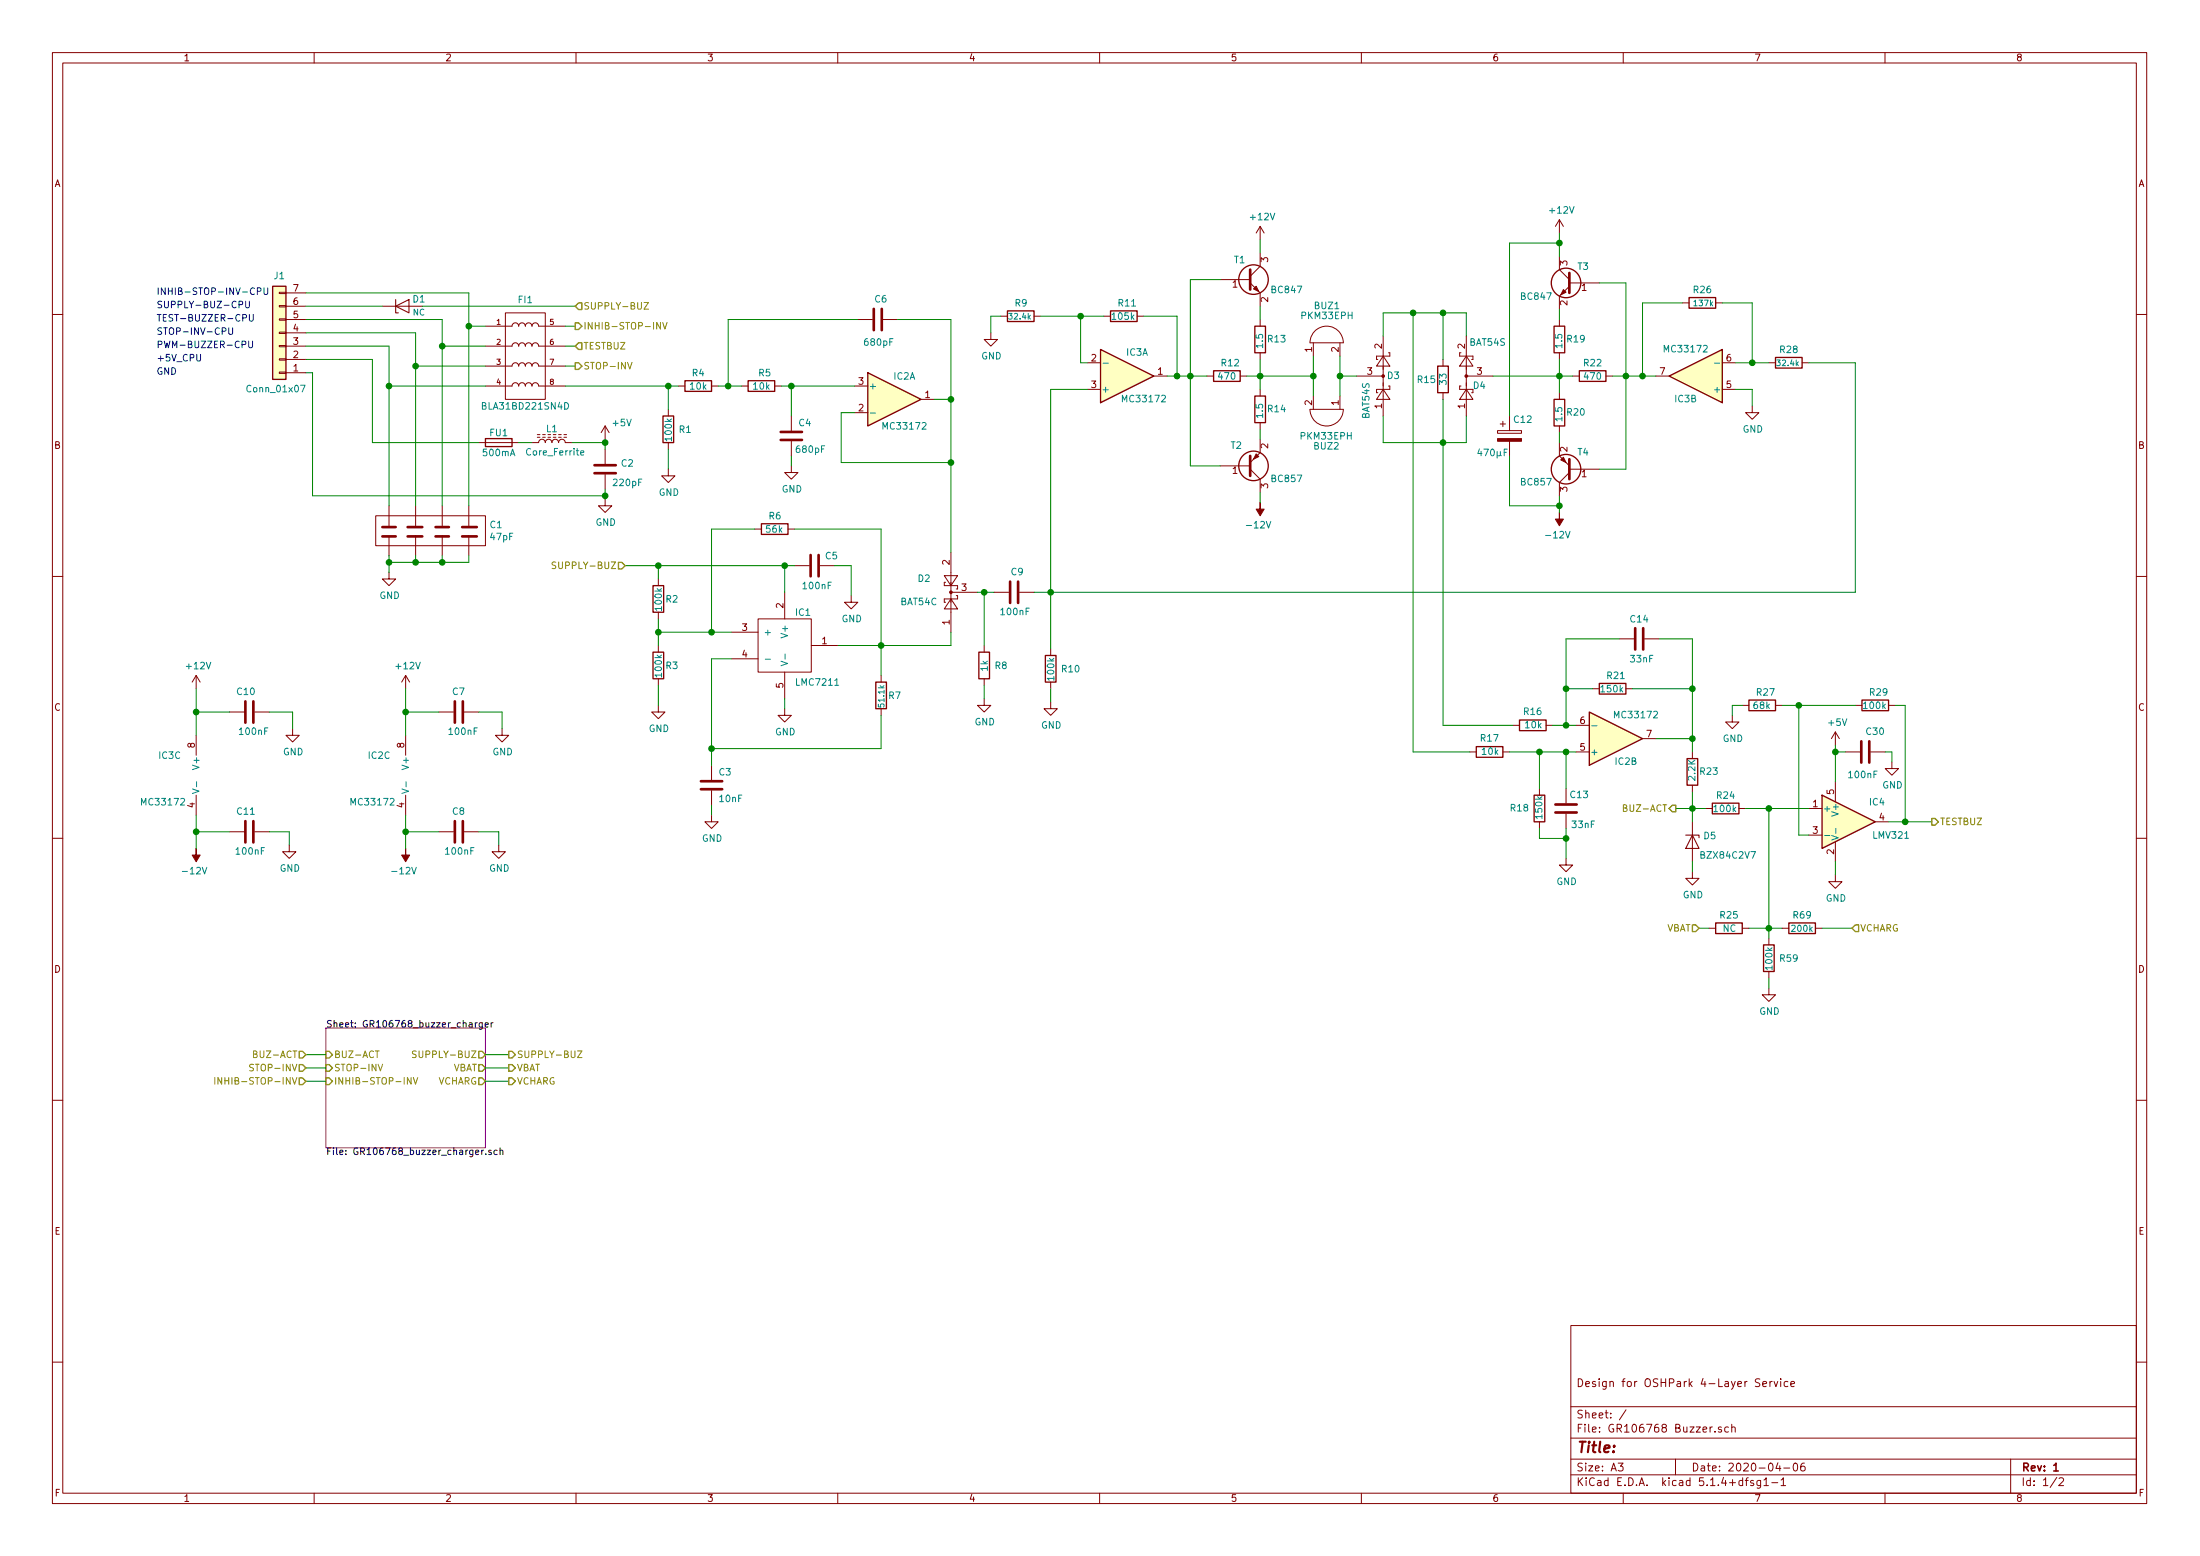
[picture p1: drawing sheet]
<svg xmlns="http://www.w3.org/2000/svg" width="420mm" height="297mm" viewBox="0 0 420 297" stroke-linecap="round" stroke-linejoin="round" font-family="sans-serif">
<g fill="none" stroke="#840000" stroke-width=".19">
<path d="M10 10h400v277h-400zM12 12h396v273.1h-396zM60 10v2M110 10v2M160 10v2M210 10v2M260 10v2M310 10v2M360 10v2M53.3 58.3h1.3v.3h-1.3zM53.3 55.8h1.3v.2h-1.3zM54.6 58.5h3.8"/>
<path d="M54.6 55.9h3.8M73 58.5h7.6M96.5 59.7h7.6v16.5h-7.6zM233 53.4h5.8M238.8 54l1.9 1.9v2.6M240.7 43.2l-.8 1.3M240.7 43.2v2.6M240.7 48.3v2.5l-1.9 1.9M240.7 43.2l.7 1.3M297.8 41.9l-.7 1.3M297.8 41.9v2.6M297.8 48.9v2.6l1.9 1.9"/>
<path d="M297.8 41.9l.8 1.3M299.7 54.6l-1.9 2v2.5M299.7 54h5.7M321.3 57.8h1.3M327.7 57.8h1.2M10 60h2M53.3 60.9h1.3v.2h-1.3zM53.3 65.9h1.3v.3h-1.3zM53.3 68.5h1.3v.2h-1.3zM53.3 71h1.3v.3h-1.3zM53.3 63.4h1.3v.3h-1.3zM54.6 66.1h3.8"/>
<path d="M54.6 61h3.8M54.6 71.2h3.8M54.6 68.6h3.8M54.6 63.5h3.8M92.7 66.1h5.1a.63 .63 0 0 1 .6-.7 .63 .63 0 0 1 .7 .7 .63 .63 0 0 1 .6-.7 .63 .63 0 0 1 .6 .7 .63 .63 0 0 1 .7-.7 .63 .63 0 0 1 .6 .7 .63 .63 0 0 1 .6-.7 .63 .63 0 0 1 .7 .7h5M92.7 62.3h5.1a.63 .63 0 0 1 .6-.7 .63 .63 0 0 1 .7 .7 .63 .63 0 0 1 .6-.7 .63 .63 0 0 1 .6 .7 .63 .63 0 0 1 .7-.7 .63 .63 0 0 1 .6 .7 .63 .63 0 0 1 .6-.7 .63 .63 0 0 1 .7 .7h5M92.7 73.7h5.1a.63 .63 0 0 1 .6-.6 .63 .63 0 0 1 .7 .6 .63 .63 0 0 1 .6-.6 .63 .63 0 0 1 .6 .6 .63 .63 0 0 1 .7-.6 .63 .63 0 0 1 .6 .6 .63 .63 0 0 1 .6-.6 .63 .63 0 0 1 .7 .6h5M92.7 69.9h5.1a.63 .63 0 0 1 .6-.6 .63 .63 0 0 1 .7 .6 .63 .63 0 0 1 .6-.6 .63 .63 0 0 1 .6 .6 .63 .63 0 0 1 .7-.6 .63 .63 0 0 1 .6 .6 .63 .63 0 0 1 .6-.6 .63 .63 0 0 1 .7 .6h5M127.6 78.1v1.3M129.5 73.7h1.3M135.9 73.7h1.3M141.6 73.7h1.3"/>
<path d="M148 73.7h1.2M151.1 79.4v2.8M163.2 78.8h2.5M163.2 73.7h2.5M163.8 61h2.8M168.7 61h2.7M175.9 76.2h2.5M189.2 63.5v1.3h1.3l-1.3 1.3-1.2-1.3h1.2M191.1 60.4h1.3M197.5 60.4h1.3M207.6 69.3h2.6M207.6 74.3h2.6"/>
<path d="M210.8 60.4h1.3M217.2 60.4h1.2M220.3 71.8h2.6M230.5 71.8h1.3M236.9 71.8h1.2M240.7 61v1.3M240.7 67.3v1.3M240.7 74.3v1.3M250.2 78.1h6.3a3.2 3.2 0 0 1-3.1 3.2 3.2 3.2 0 0 1-3.2-3.2zM250.8 65.4v2.6M250.8 75.6v2.5M251.1 63.2a3.2 3.2 0 0 1 3.5-.7 3.2 3.2 0 0 1 1.9 2.9h-6.3a3 3 0 0 1 .9-2.2z"/>
<path d="M255.9 65.4v2.6M255.9 75.6v2.5M259.1 71.8h5.1M264.2 74.3l1.2 1.9h-2.5zM264.2 68l1.2 1.9h-2.5zM264.2 64.2v15.2M265.2 73.7h.2v.6h-2.5v.7h.2M265.2 67.3h.2v.7h-2.5v.6h.2M275.6 68.6v1.3M275.6 75v1.2M279 73.7h-.2v.6h2.5v.7h-.2M279 67.3h-.2v.7h2.5v.6h-.2"/>
<path d="M280 74.3l1.3 1.9h-2.5zM280 68l1.3 1.9h-2.5zM280 71.8h5.1M280 64.2v15.2M288.3 79.4v2.8M297.8 61v1.3M297.8 67.3v1.3M297.8 75v1.2M300.4 71.8h1.2M306.7 71.8h1.3M316.2 71.8h2.6M328.9 69.3h2.6"/>
<path d="M328.9 74.3h2.6M334.6 77.5v1.3h1.3l-1.3 1.2-1.2-1.2h1.2M337.8 69.3h1.3M344.2 69.3h1.2M408 60h2M71.8 98.5h20.9v5.7h-20.9zM74.3 96.6v3.8M79.4 96.6v3.8M84.5 96.6v3.8M89.5 96.6v3.8M91.4 84.5h7.7M101.6 84.5h1.3a.63 .63 0 0 1 .6-.6 .63 .63 0 0 1 .6 .6 .63 .63 0 0 1 .7-.6 .63 .63 0 0 1 .6 .6 .63 .63 0 0 1 .6-.6 .63 .63 0 0 1 .7 .6 .63 .63 0 0 1 .6-.6 .63 .63 0 0 1 .6 .6h1.3"/>
<path d="M102.6 83.5h.5M102.6 83h.5M103.6 83.5h.5M103.6 83h.5M104.6 83.5h.6M105.7 83.5h.5M106.7 83.5h.5M106.7 83h.5M107.7 83.5h.5M107.7 83h.5M115.6 95.3v1.3h1.2l-1.2 1.2-1.3-1.2h1.3M115.6 81.3v2.6"/>
<path d="M115.6 85.8v2.8M115.6 90.6v2.8M115.6 81.3l-.8 1.3M115.6 81.3l.7 1.3M127.6 89.6v1.2h1.3l-1.3 1.3-1.2-1.3h1.2M127.6 84.5v1.3M151.1 88.9v1.3h1.3l-1.3 1.3-1.2-1.3h1.2M151.1 84.2v2.8M233 88.9h5.8M238.8 89.6l1.9 1.9v2.5M240.7 83.9v2.5l-1.9 1.9M240.7 80.7v1.3"/>
<path d="M286 82.2h4.6v.5h-4.6zM286.5 80.9h1M287 80.4v1M288.3 84.2v2.8M297.8 84.5v2.5l1.9 1.9M297.8 81.3v1.3M299.7 90.2l-1.9 1.9v2.6M299.7 89.6h5.7M10 110h2M74.3 109.3v1.2h1.3l-1.3 1.3-1.3-1.3h1.3M74.3 102.3v3.8M79.4 102.3v3.8"/>
<path d="M84.5 102.3v3.8M89.5 102.3v3.8M125.7 110.5v1.3M125.7 116.9v1.2M144.1 101h1.3M144.8 118.1h10.1v10.2h-10.1zM149.9 113.1v5M150.5 101h1.3M151.8 108h2.8M156.6 108h2.8M162.6 113.7v1.3h1.2l-1.2 1.2-1.3-1.2h1.3M180.3 109.9h2.6l-1.3 1.9z"/>
<path d="M180.6 111.2h-.3v.6h2.6v.6h-.3M181.6 114.3l1.3 1.9h-2.6zM181.6 105.4v15.3M181.6 113.1h5.1M182.6 113.7h.3v.6h-2.6v.7h.3M189.9 113.1h2.8M194.7 113.1h2.8M408 110h2M37.5 128.9v2.6M37.5 128.9l-.8 1.3M37.5 128.9l.7 1.3M43.8 135.9h2.8"/>
<path d="M48.6 135.9h2.8M55.9 139.1v1.3h1.2l-1.2 1.2-1.3-1.2h1.3M77.5 128.9v2.6M77.5 128.9l-.8 1.3M77.5 128.9l.7 1.3M83.8 135.9h2.8M88.6 135.9h2.8M95.9 139.1v1.3h1.3l-1.3 1.2-1.3-1.2h1.3M125.7 134.7v1.2h1.3l-1.3 1.3-1.2-1.3h1.2M125.7 123.2v1.3M125.7 129.6v1.2M139.7 120.7h5.1"/>
<path d="M139.7 125.8h5.1M149.9 135.3v1.3h1.2l-1.2 1.2-1.3-1.2h1.3M149.9 128.3v5.1M154.9 123.2h5.1M168.3 128.9v1.3M168.3 135.3v1.3M188 133.4v1.3h1.2l-1.2 1.2-1.3-1.2h1.3M188 123.2v1.3M188 129.6v1.2M200.7 134v1.3h1.2l-1.2 1.3-1.3-1.3h1.3M200.7 123.9v1.2M200.7 130.2v1.3"/>
<path d="M288.9 138.5h1.3M295.3 138.5h1.2M301 138.5h2.5M304.2 131.5h1.2M309.2 122h2.8M310.5 131.5h1.3M314.1 122h2.8M330.8 136.6v1.2h1.3l-1.3 1.3-1.2-1.3h1.2M332.7 134.7h1.3M339.1 134.7h1.3M350.5 139.7l-.7 1.3M350.5 139.7v2.6"/>
<path d="M350.5 139.7l.8 1.3M354.3 134.7h1.3M360.7 134.7h1.2M37.5 140.4v3.8M37.5 151.8v3.8M43.8 158.8h2.8M48.6 158.8h2.8M77.5 140.4v3.8M77.5 151.8v3.8M83.8 158.8h2.8M88.6 158.8h2.8M135.9 155.6v1.3h1.3l-1.3 1.3-1.3-1.3h1.3"/>
<path d="M135.9 146.1v2.8M135.9 150.9v2.8M280.7 143.5h1.2M287 143.5h1.3M294 150.5v1.3M294 156.9v1.3M299.1 150.5v2.8M299.1 155.4v2.8M301 143.5h2.5M313.7 141h2.5M323.2 143.5v1.3M323.2 149.9v1.3"/>
<path d="M323.2 156.9v7.6M325.8 154.3h1.2M332.1 154.3h1.3M345.4 154.3h2.6M345.4 159.4h2.6M350.5 149.3v3.8M352.4 143.5h2.8M357.3 143.5h2.7M358.1 156.9h2.6M361.3 145.5v1.2h1.3l-1.3 1.3-1.3-1.3h1.3M10 160h2M55.2 161.3v1.3h1.3l-1.3 1.3-1.2-1.3h1.2"/>
<path d="M95.2 161.3v1.3h1.3l-1.3 1.3-1.2-1.3h1.2M299.1 163.9v1.2h1.3l-1.3 1.3-1.3-1.3h1.3M323.2 166.4v1.3h1.3l-1.3 1.2-1.3-1.2h1.3M326.4 177.2h1.3M332.7 177.2h1.3M337.8 179.1v1.3M340.4 177.2h1.2M346.7 177.2h1.3M350.5 167v1.3h1.3l-1.3 1.3-1.3-1.3h1.3M350.5 160.7v3.8M408 160h2M337.8 188.6v1.3h1.3l-1.3 1.3-1.3-1.3h1.3"/>
<path d="M337.8 185.5v1.2M10 210h2M408 210h2M300 253h108v32.1h-108zM10 260h2M300 278.5h108M300 274.5h108M300 268.5h108M309 279.3h1l-.5 .6 .4 .1v.7l-.2 .1-.7-.1M310.5 269.1l-1.2 2M320 278.5v3M327.5 273.3v.1"/>
<path d="M328.8 272.5a.37 .37 0 0 0-.6 .1v.2l.6 .2v.1l-.2 .3-.4-.1M330.1 272.5l-.4-.1-.3 .3 .1 .6 .2 .1 .4-.1M330.7 272.5h.1a.37 .37 0 0 1 .6 .1v.8M330.7 271.9v1.5M336.1 263.3l-.6-.1-.3 .3 .1 .3 .7 .3v.5l-.2 .1-.6-.1M336.7 264.2l.7-.1-.1-.3-.4-.1-.2 .2v.7h.6M338 263.7v1M338.5 263.7l-.3 .1-.2 .2M338.8 263.7l.4 1 .3-1M339.5 279.2l-.3 1.1h.9M339.9 279.8v1M340.1 263.2v.2"/>
<path d="M340.1 263.7v1M341.5 263.8l-.5-.1-.3 .3 .1 .6 .2 .1 .5-.1M342 264.2l.7-.1-.1-.3-.4-.1-.2 .2 .1 .7h.5M342.6 279.5l.4-.2a.94 .94 0 0 1 0 1.5 .82 .82 0 0 1-.4-1.3zM344.6 279.3a.59 .59 0 0 0-.7 .6l.1 .8 .2 .1 .5-.1 .1-.5-.2-.3h-.4l-.3 .3M384 278.5v6.6M408 260h2M60 285.1v1.9M110 285.1v1.9M160 285.1v1.9M210 285.1v1.9M260 285.1v1.9"/>
<path d="M300 281.5h108M310 285.1v1.9M333.3 282.6h.6M333.9 282.1l-.4 .2v1.3M334.9 282.7l-.4-.1-.2 .2 .1 .2 .5 .2v.3h-.6M336.2 282.6v1.2l-.3 .3-.3-.1M336.2 282.7l-.4-.1-.3 .3 .1 .6 .2 .1 .4-.1M336.9 282.5l.4-.4v1.5M336.9 283.6h.8M338.4 283h1.1M340.2 282.5l.4-.4v1.5M340.2 283.6h.8"/>
<path d="M340.7 280.2h1.1M360 285.1v1.9M392.8 282l-1.3 2M393.2 282.3l.6-.2 .3 .4-.9 1.1h.9"/>
</g>
<path d="M392.2 279.7l.5-.4v1.5M392.2 280.8h.9" fill="none" stroke="#840000" stroke-width=".3"/>
<path d="M62.2 196.3h30.5v22.8h-30.5z" fill="none" stroke="#840084" stroke-width=".19"/>
<g fill="none" stroke="#000" stroke-width=".19">
<path d="M90.8 195.2v.9M91.1 195.2l-.3 .3M92.1 195.2l-.1 1.2-.1 .1-.3-.1M92.1 195.3l-.4-.1-.2 .3 .1 .5h.5M92.7 195.6l.6-.1-.1-.2-.4-.1-.1 .2v.6h.5M93.8 195.2v.9M94.2 195.2l-.4 .3M92 219.6v.8M92.4 219.6l-.4 .2M93.8 219.6h-.3l-.2 .1 .1 .2 .4 .2v.3h-.5M94.9 219.6h-.3l-.3 .2 .2 .6h.4M95.5 219.7l.2-.1h.3v.8"/>
<path d="M95.5 219.1v1.3M92.8 220.3v.1"/>
</g>
<g fill="none" stroke="#848400" stroke-width=".19">
<path d="M123 57.7h.9l-.9 1.3h.9M119.8 69.2l.5 1.2 .4-1.2M126.1 61.6v1.2l-.7-1.2v1.2M126.6 61.6l.4 1.2 .4-1.2M106.1 107.4l-.4-.1-.2 .1v.4l.5 .2 .1 .3-.2 .2h-.5M310 154.2h.6l.1-.2-.1-.2-.6-.2v1.3h.5l.2-.1v-.3l-.3-.3M41 205.7v1.3M42.3 205.7v1.3l-.7-1.3v1.3M48.4 203.2h-.5l-.2 .1v.3l.6 .3 .1 .3-.2 .2h-.5M48.4 201.2h.5l.2-.2-.1-.3-.6-.1v1.3h.5l.2-.1v-.3l-.3-.3M71.7 200.6h.7M72 200.6v1.3"/>
<path d="M72.2 203.2l.4 1.2 .5-1.2M78.5 205.7v1.3l-.7-1.3v1.3M78.9 205.7l.4 1.3 .5-1.3M79.5 200.7l-.5-.1-.2 .1v.4l.6 .3 .1 .3-.3 .2-.4-.1M110.3 200.6h.9l-.9 1.3h.9"/>
</g>
<g fill="none" stroke="#848400" stroke-width=".25">
<path d="M110.5 57.8h.6v1.3h-.6l-.6-.6zM109.9 61.6h.6l.6 .7-.6 .6h-.6zM109.9 69.3h.6l.6 .6-.6 .6h-.6zM110.5 65.4h.6v1.3h-.6l-.6-.6zM118.1 107.4h.6l.7 .6-.7 .6h-.6zM319.4 153.7h.6v1.3h-.6l-.6-.7zM368.9 156.2h.7l.6 .7-.6 .6h-.7zM323.2 176.6h.6l.7 .6-.7 .6h-.6zM354.3 176.6h.7v1.2h-.7l-.6-.6zM57.1 205.8h.7l.6 .6-.6 .6h-.7zM57.1 203.2h.7l.6 .7-.6 .6h-.7zM57.1 200.7h.7l.6 .6-.6 .7h-.7z"/>
<path d="M62.2 200.7h.7l.6 .6-.6 .7h-.7zM62.2 203.2h.7l.6 .7-.6 .6h-.7zM62.2 205.8h.7l.6 .6-.6 .6h-.7zM91.4 200.7h.7l.6 .6-.6 .7h-.7zM91.4 203.2h.7l.6 .7-.6 .6h-.7zM91.4 205.8h.7l.6 .6-.6 .6h-.7zM97.2 205.8h.6l.6 .6-.6 .6h-.6zM97.2 200.7h.6l.6 .6-.6 .7h-.6zM97.2 203.2h.6l.6 .7-.6 .6h-.6z"/>
</g>
<g fill="none" stroke="#840000" stroke-width=".25">
<path d="M52.1 54.6h2.5v17.8h-2.5zM192.4 59.3h5.1v2.1h-5.1zM212.1 59.3h5.1v2.1h-5.1zM322.6 56.8h5.1v2h-5.1zM126.6 79.4h2.1v5.1h-2.1zM130.8 72.7h5.1v2h-5.1zM142.9 72.7h5.1v2h-5.1zM165.7 71.2l10.2 5-10.2 5.1zM210.2 66.7l10.1 5.1-10.1 5.1zM231.8 70.8h5.1v2h-5.1zM239.6 75.6h2.1v5.1h-2.1zM239.6 62.3h2.1v5h-2.1z"/>
<path d="M274.6 69.9h2v5.1h-2zM296.8 62.3h2v5h-2zM296.8 76.2h2v5.1h-2zM301.6 70.8h5.1v2h-5.1zM318.8 71.8l10.1-5.1v10.2zM339.1 68.2h5.1v2.1h-5.1zM92.7 83.7h5.1v1.6h-5.1zM145.4 100h5.1v2h-5.1zM124.7 111.8h2v5.1h-2zM124.7 124.5h2v5.1h-2zM167.3 130.2h2v5.1h-2zM186.9 124.5h2.1v5.1h-2.1z"/>
<path d="M199.6 125.1h2.1v5.1h-2.1zM290.2 137.5h5.1v2h-5.1zM303.5 135.9l10.2 5.1-10.2 5.1zM305.4 130.5h5.1v2h-5.1zM334 133.6h5.1v2.1h-5.1zM355.6 133.6h5.1v2.1h-5.1zM281.9 142.5h5.1v2.1h-5.1zM293 151.8h2v5.1h-2zM322.2 144.8h2v5.1h-2zM327 153.3h5.1v2.1h-5.1zM348 151.8l10.1 5.1-10.1 5.1zM327.7 176.2h5v2h-5z"/>
<path d="M341.6 176.2h5.1v2h-5.1zM336.8 180.4h2v5.1h-2z"/>
<circle cx="239.4" cy="53.4" r="2.82"/>
<circle cx="299.1" cy="54" r="2.82"/>
<circle cx="239.4" cy="88.9" r="2.82"/>
<circle cx="299.1" cy="89.6" r="2.82"/>
</g>
<g fill="#ffffc2" stroke="#ffffc2" stroke-width=".19">
<path d="M303.5 135.9l10.2 5.1-10.2 5.1z"/>
<path d="M165.7 71.2l10.2 5-10.2 5.1z"/>
<path d="M210.2 66.7l10.1 5.1-10.1 5.1z"/>
<path d="M348 151.8l10.1 5.1-10.1 5.1z"/>
<path d="M52.1 54.6h2.5v17.8h-2.5z"/>
<path d="M318.8 71.8l10.1-5.1v10.2z"/>
</g>
<g fill="none" stroke="#008484" stroke-width=".19">
<path d="M57.4 73.5h.9l-.6 1.3M107.8 76.8a.64 .64 0 0 1 .8 .7 .64 .64 0 0 1-.8 .6zM166.2 78.9h1M210.7 69.3h1M327.5 69.3h.9M110.9 86.4l.6-.1v-.2l-.4-.1-.2 .2 .1 .6h.5M282.5 85.7l-.3 .9h.8M287.3 86.3h.4M287.9 85.7h-.6v1.3M146.2 125.8h.9M149.1 126.2l1.3 .5-1.3 .4M149.9 124.9v.9"/>
<path d="M304 138.5h1M36.8 150.6l1.2 .4-1.2 .5M37.5 149.2v1M76.8 150.6l1.2 .4-1.2 .5M77.5 149.2v1M348.5 159.5h1M349.8 159.5l1.3 .4-1.3 .5M350.6 158.1v1"/>
</g>
<g fill="#840000" stroke="#840000" stroke-width=".19">
<path d="M240.7 95.9v1.3h.7l-.7 1.3-.8-1.3h.8z"/>
<path d="M77.5 162v1.2h.7l-.7 1.3-.8-1.3h.8z"/>
<path d="M286 83.7h4.6v.5h-4.6z"/>
<path d="M297.8 97.8v1.3h.8l-.8 1.3-.7-1.3h.7z"/>
<path d="M298.6 55.3l.5 .5-1 .5z"/>
<path d="M298.1 87.8l.5-.5 .5 1z"/>
<path d="M239.9 86.7l.5 .5-1 .5z"/>
<path d="M239.4 55.2l.5-.6 .5 1.1z"/>
<path d="M37.5 162v1.2h.7l-.7 1.3-.8-1.3h.8z"/>
<circle cx="264.2" cy="71.8" r=".25"/>
<circle cx="181.6" cy="113.1" r=".25"/>
<circle cx="280" cy="71.8" r=".25"/>
</g>
<g fill="none" stroke="#840000" stroke-width=".51">
<path d="M166.9 59v4M168.4 59v4M238.8 51.5v3.8M299.7 52.1v3.8M113.5 90.3h4.1M113.5 88.8h4.1M149.1 84h4.1M149.1 82.5h4.1M238.8 87v3.8M299.7 87.7v3.8M73 102.4h2.6M73 100.6h2.6"/>
<path d="M77.9 102.4h2.7M77.9 100.6h2.7M83.2 102.4h2.5M83.2 100.6h2.5M88.3 102.4h2.8M88.3 100.6h2.8M154.8 106v4M156.3 106v4M192.9 111v4.1M194.4 111v4.1M312.3 119.9v4.1M313.8 119.9v4.1"/>
<path d="M46.9 133.9v4.1M48.4 133.9v4.1M86.9 133.9v4.1M88.4 133.9v4.1M46.9 156.8v4M48.4 156.8v4M86.9 156.8v4M88.4 156.8v4M133.9 150.7h4M133.9 149.1h4M297.1 153.6h4M297.1 155.1h4"/>
<path d="M355.5 141.5v4.1M357 141.5v4.1"/>
</g>
<path d="M75.6 57.2v2.5h.5M75.6 58.5l2.5-1.3v2.5zM321.9 159.4h2.6v.5M323.2 159.4l1.3 2.6h-2.6z" fill="none" stroke="#840000" stroke-width=".2"/>
<g fill="none" stroke="#008400" stroke-width=".19">
<path d="M58.4 58.5h14.6M58.4 55.9h31.1v40.7M80.6 58.5h29.3M233 53.4h-5.7v35.5h5.7M240.7 45.8v2.5M240.7 58.5v2.5M269.9 59.7v83.8h10.8M275.6 59.7v8.9M297.8 46.4h-9.5v33M297.8 44.5v4.4M297.8 59.1v1.9M305.4 54h5.1v35.6h-5.1"/>
<path d="M321.3 57.8h-7.6v14M328.9 57.8h5.7v11.5M58.4 68.6h12.7v15.9h20.3M58.4 63.5h21v33.1M58.4 66.1h15.9v30.5M58.4 71.2h1.3v23.5h55.9M58.4 61h26.1v35.6M74.3 73.7h18.4M79.4 69.9h13.3M84.5 66.1h8.2M89.5 62.3h3.2M107.9 73.7h21.6"/>
<path d="M107.9 66.1h2M107.9 62.3h2M107.9 69.9h2M127.6 73.7v4.4M137.2 73.7h4.4M149.2 73.7h14M151.1 73.7v5.7M163.2 78.8h-2.5v9.5h20.9M163.8 61h-24.7v12.7M171.4 61h10.2v44.4M178.4 76.2h3.2M191.1 60.4h-1.9v3.1"/>
<path d="M198.8 60.4h12M206.4 60.4v8.9h1.2M207.6 74.3h-6.9v49.6M218.4 60.4h6.4v11.4M222.9 71.8h7.6M238.1 71.8h12.7M240.7 68.6v5.7M250.8 68v7.6M255.9 68v7.6M255.9 71.8h3.2M264.2 79.4v5.1h15.8v-5.1M264.2 64.2v-4.5h15.8v4.5"/>
<path d="M275.6 76.2v62.3h13.3M285.1 71.8h15.3M297.8 68.6v6.4M308 71.8h8.2M331.5 69.3h6.3M331.5 74.3h3.1v3.2M345.4 69.3h8.9v43.8h-156.8M99.1 84.5h2.5M109.2 84.5h6.4M115.6 83.9v1.9M115.6 93.4v1.9M127.6 85.8v3.8"/>
<path d="M151.1 87v1.9M240.7 82v1.9M240.7 94v1.9M288.3 87v9.6h9.5M297.8 82.6v1.9M297.8 94.7v3.1M74.3 106.1v3.2M79.4 106.1v1.3M84.5 106.1v1.3M89.5 106.1v1.3h-15.2M119.4 108h32.4M125.7 108v2.5"/>
<path d="M125.7 118.1v5.1M144.1 101h-8.2v19.7M149.9 108v5.1M151.8 101h16.5v27.9M159.4 108h3.2v5.7M186.7 113.1h3.2M188 113.1v10.1M37.5 131.5v8.9M37.5 135.9h6.3M51.4 135.9h4.5v3.2M77.5 135.9h6.3M77.5 131.5v8.9"/>
<path d="M91.4 135.9h4.5v3.2M125.7 130.8v3.9M125.7 120.7h14M139.7 125.8h-3.8v20.3M149.9 133.4v1.9M168.3 136.6v6.3h-32.4M181.6 120.7v2.5h-21.6M188 130.8v2.6M200.7 131.5v2.5M296.5 138.5h4.5M299.1 131.5h5.1M309.2 122h-10.1v16.5"/>
<path d="M311.8 131.5h11.4M316.9 122h6.3v21.5M332.7 134.7h-1.9v1.9M340.4 134.7h13.9M343.5 134.7v24.7h1.9M361.9 134.7h2v22.2M37.5 155.6v6.4M37.5 158.8h6.3M51.4 158.8h3.8v2.5M77.5 158.8h6.3M77.5 155.6v6.4M91.4 158.8h3.8v2.5"/>
<path d="M135.9 153.7v1.9M288.3 143.5h12.7M294 143.5v7M294 158.2v1.9h5.1M299.1 143.5v7M299.1 158.2v5.7M316.2 141h7M320 154.3h5.8M323.2 151.2v5.7M333.4 154.3h12M337.8 154.3v24.8M350.5 143.5h1.9"/>
<path d="M350.5 142.3v7M360 143.5h1.3v2M360.7 156.9h8.2M323.2 164.5v1.9M324.5 177.2h1.9M334 177.2h6.4M348 177.2h5.7M350.5 164.5v2.5M337.8 186.7v1.9M58.4 201.3h3.8M58.4 206.4h3.8M58.4 203.9h3.8"/>
<path d="M92.7 201.3h4.5M92.7 206.4h4.5M92.7 203.9h4.5"/>
</g>
<path d="M45.6 58.2l.7-.1v-.5l-.7-.1v1.3M46.9 57.5v1l.2 .3h.3l.2-.3v-1M48.6 55.1a.6 .6 0 0 0-.8 .4 .6 .6 0 0 0 .6 .7l.2-.1M49.1 55.6l.7-.1v-.4l-.7-.1v1.2M50.4 55v1l.2 .2h.3l.2-.2v-1M37.6 67.7v1l.2 .2h.4l.1-.2v-1M42.4 63.2l.7-.1v-.4l-.7-.1v1.2M43.7 62.6v1l.2 .2h.4l.1-.2v-1M46.2 65.8l.7-.1v-.5l-.7-.1v1.3M46.4 60.7l.6-.1 .1-.1-.1-.3-.6-.2v1.3M47.5 65.1v1.1l.3 .2 .3-.1 .1-.1v-1.1M47.6 60v1.1l.3 .2h.3l.2-.2v-1.1" fill="none" stroke="#0000c2" stroke-width=".19"/>
<g fill="#008400" stroke="#008400" stroke-width=".25">
<circle cx="297.8" cy="96.6" r=".51"/>
<circle cx="297.8" cy="46.4" r=".51"/>
<circle cx="297.8" cy="71.8" r=".51"/>
<circle cx="310.5" cy="71.8" r=".51"/>
<circle cx="337.8" cy="154.3" r=".51"/>
<circle cx="350.5" cy="143.5" r=".51"/>
<circle cx="363.9" cy="156.9" r=".51"/>
<circle cx="224.8" cy="71.8" r=".51"/>
<circle cx="37.5" cy="135.9" r=".51"/>
<circle cx="250.8" cy="71.8" r=".51"/>
<circle cx="37.5" cy="158.8" r=".51"/>
<circle cx="240.7" cy="71.8" r=".51"/>
<circle cx="181.6" cy="88.3" r=".51"/>
<circle cx="269.9" cy="59.7" r=".51"/>
<circle cx="227.3" cy="71.8" r=".51"/>
<circle cx="188" cy="113.1" r=".51"/>
<circle cx="206.4" cy="60.4" r=".51"/>
<circle cx="275.6" cy="84.5" r=".51"/>
<circle cx="275.6" cy="59.7" r=".51"/>
<circle cx="334.6" cy="69.3" r=".51"/>
<circle cx="139.1" cy="73.7" r=".51"/>
<circle cx="151.1" cy="73.7" r=".51"/>
<circle cx="181.6" cy="76.2" r=".51"/>
<circle cx="125.7" cy="120.7" r=".51"/>
<circle cx="135.9" cy="142.9" r=".51"/>
<circle cx="84.5" cy="107.4" r=".51"/>
<circle cx="79.4" cy="107.4" r=".51"/>
<circle cx="125.7" cy="108" r=".51"/>
<circle cx="149.9" cy="108" r=".51"/>
<circle cx="168.3" cy="123.2" r=".51"/>
<circle cx="135.9" cy="120.7" r=".51"/>
<circle cx="74.3" cy="107.4" r=".51"/>
<circle cx="313.7" cy="71.8" r=".51"/>
<circle cx="115.6" cy="94.7" r=".51"/>
<circle cx="343.5" cy="134.7" r=".51"/>
<circle cx="337.8" cy="177.2" r=".51"/>
<circle cx="115.6" cy="84.5" r=".51"/>
<circle cx="79.4" cy="69.9" r=".51"/>
<circle cx="89.5" cy="62.3" r=".51"/>
<circle cx="323.2" cy="154.3" r=".51"/>
<circle cx="84.5" cy="66.1" r=".51"/>
<circle cx="74.3" cy="73.7" r=".51"/>
<circle cx="323.2" cy="141" r=".51"/>
<circle cx="127.6" cy="73.7" r=".51"/>
<circle cx="323.2" cy="131.5" r=".51"/>
<circle cx="200.7" cy="113.1" r=".51"/>
<circle cx="299.1" cy="131.5" r=".51"/>
<circle cx="299.1" cy="143.5" r=".51"/>
<circle cx="77.5" cy="135.9" r=".51"/>
<circle cx="299.1" cy="160.1" r=".51"/>
<circle cx="77.5" cy="158.8" r=".51"/>
<circle cx="299.1" cy="138.5" r=".51"/>
<circle cx="294" cy="143.5" r=".51"/>
<circle cx="255.9" cy="71.8" r=".51"/>
</g>
<text font-size="2.8" fill="#840000" x="301" y="277.3">Title:</text>
<g font-size="2.1" fill="#840000">
<text x="301" y="264.8">Design for OSHPark 4-Layer Service</text>
<text x="301" y="273.5">File: GR106768 Buzzer.sch</text>
<text x="301" y="270.8">Sheet: /</text>
<text x="301" y="280.9">Size: A3</text>
<text x="323" y="280.9">Date: 2020-04-06</text>
<text x="386" y="280.9">Rev: 1</text>
<text x="301" y="283.7">KiCad E.D.A. kicad 5.1.4+dfsg1-1</text>
<text x="386" y="283.7">Id: 1/2</text>
</g>
<g font-size="1.8" fill="#840000">
<text x="35" y="11.7">1</text>
<text x="85" y="11.7">2</text>
<text x="135" y="11.7">3</text>
<text x="185" y="11.7">4</text>
<text x="235" y="11.7">5</text>
<text x="285" y="11.7">6</text>
<text x="335" y="11.7">7</text>
<text x="385" y="11.7">8</text>
<text x="10.4" y="35.7">A</text>
<text x="408.4" y="35.7">A</text>
<text x="242.2" y="50" transform="rotate(-90 242.2 50)">3</text>
<text x="299.3" y="50.7" transform="rotate(-90 299.3 50.7)">3</text>
<text x="56" y="58.2">6</text>
<text x="56" y="55.7">7</text>
<text x="235.4" y="54.9">1</text>
<text x="242.2" y="57.7" transform="rotate(-90 242.2 57.7)">2</text>
<text x="299.3" y="58.3" transform="rotate(-90 299.3 58.3)">2</text>
<text x="302.1" y="55.5">1</text>
<text x="56" y="65.8">3</text>
<text x="56" y="63.3">4</text>
<text x="56" y="60.7">5</text>
<text x="56" y="70.9">1</text>
<text x="56" y="68.4">2</text>
<text x="208.4" y="69">2</text>
<text x="221.1" y="71.5">1</text>
<text x="250.6" y="67.2" transform="rotate(-90 250.6 67.2)">1</text>
<text x="255.7" y="67.2" transform="rotate(-90 255.7 67.2)">2</text>
<text x="261.1" y="71.5">3</text>
<text x="263.9" y="66.6" transform="rotate(-90 263.9 66.6)">2</text>
<text x="279.8" y="66.6" transform="rotate(-90 279.8 66.6)">2</text>
<text x="282.1" y="71.5">3</text>
<text x="317" y="71.5">7</text>
<text x="329.7" y="69">6</text>
<text x="164" y="73.4">3</text>
<text x="176.7" y="76">1</text>
<text x="208.4" y="74.1">3</text>
<text x="250.6" y="77.4" transform="rotate(-90 250.6 77.4)">2</text>
<text x="255.7" y="77.4" transform="rotate(-90 255.7 77.4)">1</text>
<text x="263.9" y="78" transform="rotate(-90 263.9 78)">1</text>
<text x="279.8" y="78" transform="rotate(-90 279.8 78)">1</text>
<text x="329.7" y="74.1">5</text>
<text x="164" y="78.5">2</text>
<text x="10.4" y="85.7">B</text>
<text x="242.2" y="85.6" transform="rotate(-90 242.2 85.6)">2</text>
<text x="299.3" y="86.2" transform="rotate(-90 299.3 86.2)">2</text>
<text x="408.4" y="85.7">B</text>
<text x="235.4" y="90.5">1</text>
<text x="242.2" y="93.2" transform="rotate(-90 242.2 93.2)">3</text>
<text x="299.3" y="93.9" transform="rotate(-90 299.3 93.9)">3</text>
<text x="302.1" y="91.1">1</text>
<text x="181.4" y="107.8" transform="rotate(-90 181.4 107.8)">2</text>
<text x="183.7" y="112.8">3</text>
<text x="149.6" y="116.1" transform="rotate(-90 149.6 116.1)">2</text>
<text x="181.4" y="119.3" transform="rotate(-90 181.4 119.3)">1</text>
<text x="141.8" y="120.4">3</text>
<text x="141.8" y="125.5">4</text>
<text x="157" y="123">1</text>
<text x="149.6" y="131.3" transform="rotate(-90 149.6 131.3)">5</text>
<text x="10.4" y="135.7">C</text>
<text x="408.4" y="135.7">C</text>
<text x="37.2" y="142.8" transform="rotate(-90 37.2 142.8)">8</text>
<text x="77.2" y="142.8" transform="rotate(-90 77.2 142.8)">8</text>
<text x="301.8" y="143.3">5</text>
<text x="301.8" y="138.2">6</text>
<text x="314.5" y="140.8">7</text>
<text x="37.2" y="154.2" transform="rotate(-90 37.2 154.2)">4</text>
<text x="77.2" y="154.2" transform="rotate(-90 77.2 154.2)">4</text>
<text x="346.2" y="154.1">1</text>
<text x="350.3" y="151.6" transform="rotate(-90 350.3 151.6)">5</text>
<text x="346.2" y="159.2">3</text>
<text x="358.9" y="156.6">4</text>
<text x="350.3" y="163.1" transform="rotate(-90 350.3 163.1)">2</text>
<text x="10.4" y="185.7">D</text>
<text x="408.4" y="185.7">D</text>
<text x="10.4" y="235.7">E</text>
<text x="408.4" y="235.7">E</text>
<text x="10.5" y="285.7">F</text>
<text x="35" y="286.7">1</text>
<text x="85" y="286.7">2</text>
<text x="135" y="286.7">3</text>
<text x="185" y="286.7">4</text>
<text x="235" y="286.7">5</text>
<text x="285" y="286.7">6</text>
<text x="335" y="286.7">7</text>
<text x="385" y="286.7">8</text>
<text x="408.5" y="285.7">F</text>
</g>
<g font-size="1.8" fill="#008484">
<text x="296.1" y="40.8">+12V</text>
<text x="239" y="42">+12V</text>
<text x="52.4" y="53.3">J1</text>
<text x="235.7" y="50.3">T1</text>
<text x="301.3" y="51.5">T3</text>
<text x="78.9" y="57.7">D1</text>
<text x="99.1" y="57.9">FI1</text>
<text x="167.1" y="57.7">C6</text>
<text x="193.9" y="58.5">R9</text>
<text x="213.6" y="58.5">R11</text>
<text x="243" y="56">BC847</text>
<text x="251.1" y="59">BUZ1</text>
<text x="290.6" y="57.2">BC847</text>
<text x="323.5" y="56">R26</text>
<text x="212.5" y="61">105k</text>
<text x="242.2" y="65.4">R13</text>
<text x="248.7" y="60.9">PKM33EPH</text>
<text x="299.3" y="65.4">R19</text>
<text x="132.2" y="71.8">R4</text>
<text x="144.9" y="71.8">R5</text>
<text x="165.3" y="66">680pF</text>
<text x="187.4" y="68.6">GND</text>
<text x="215.2" y="67.9">IC3A</text>
<text x="233.3" y="69.9">R12</text>
<text x="241.2" y="66.3" transform="rotate(-90 241.2 66.3)">1.5</text>
<text x="280.7" y="66">BAT54S</text>
<text x="298.4" y="66.3" transform="rotate(-90 298.4 66.3)">1.5</text>
<text x="302.5" y="69.9">R22</text>
<text x="318.1" y="67.3">MC33172</text>
<text x="340" y="67.4">R28</text>
<text x="47.5" y="74.9">Conn_01x07</text>
<text x="131.9" y="74.4">10k</text>
<text x="143.9" y="74.4">10k</text>
<text x="165.9" y="74.3">+</text>
<text x="170.7" y="72.5">IC2A</text>
<text x="210.3" y="75">+</text>
<text x="214.6" y="76.8">MC33172</text>
<text x="232.8" y="72.5">470</text>
<text x="265" y="72.4">D3</text>
<text x="270.8" y="73.1">R15</text>
<text x="276.3" y="73.4" transform="rotate(-90 276.3 73.4)">33</text>
<text x="281.4" y="74.3">D4</text>
<text x="302.7" y="72.5">470</text>
<text x="319.9" y="76.8">IC3B</text>
<text x="327.8" y="75">+</text>
<text x="92.4" y="78.2">BLA31BD221SN4D</text>
<text x="93.6" y="83.3">FU1</text>
<text x="104.4" y="82.5">L1</text>
<text x="117.1" y="81.4">+5V</text>
<text x="129.7" y="82.6">R1</text>
<text x="152.6" y="81.4">C4</text>
<text x="168.9" y="82">MC33172</text>
<text x="241.2" y="79.7" transform="rotate(-90 241.2 79.7)">1.5</text>
<text x="242.2" y="78.7">R14</text>
<text x="248.5" y="83.9">PKM33EPH</text>
<text x="261.5" y="79.9" transform="rotate(-90 261.5 79.9)">BAT54S</text>
<text x="289.2" y="80.7">C12</text>
<text x="298.4" y="80.3" transform="rotate(-90 298.4 80.3)">1.5</text>
<text x="299.3" y="79.3">R20</text>
<text x="332.8" y="82.6">GND</text>
<text x="92.4" y="87.1">500mA</text>
<text x="100.8" y="87">Core_Ferrite</text>
<text x="118.7" y="89.1">C2</text>
<text x="128.3" y="84" transform="rotate(-90 128.3 84)">100k</text>
<text x="152.2" y="86.4">680pF</text>
<text x="235.1" y="85.7">T2</text>
<text x="251" y="85.8">BUZ2</text>
<text x="283" y="87.1">470F</text>
<text x="301.3" y="87">T4</text>
<text x="117.3" y="92.8">220pF</text>
<text x="125.8" y="94.7">GND</text>
<text x="149.3" y="94">GND</text>
<text x="243" y="92">BC857</text>
<text x="290.6" y="92.7">BC857</text>
<text x="93.6" y="100.8">C1</text>
<text x="113.7" y="100.4">GND</text>
<text x="146.4" y="101.7">56k</text>
<text x="146.9" y="99.1">R6</text>
<text x="238.4" y="100.9">-12V</text>
<text x="93.8" y="103.1">47pF</text>
<text x="157.7" y="106.8">C5</text>
<text x="295.6" y="102.8">-12V</text>
<text x="153.5" y="112.5">100nF</text>
<text x="175.4" y="111.1">D2</text>
<text x="193.1" y="109.8">C9</text>
<text x="72.5" y="114.3">GND</text>
<text x="126.4" y="116.4" transform="rotate(-90 126.4 116.4)">100k</text>
<text x="127.2" y="115">R2</text>
<text x="152" y="117.6">IC1</text>
<text x="160.7" y="118.8">GND</text>
<text x="172.1" y="115.5">BAT54C</text>
<text x="191.3" y="117.4">100nF</text>
<text x="311.4" y="118.8">C14</text>
<text x="145.8" y="121.3">+</text>
<text x="150.5" y="121.4" transform="rotate(-90 150.5 121.4)">V+</text>
<text x="35.8" y="127.8">+12V</text>
<text x="75.8" y="127.8">+12V</text>
<text x="126.4" y="129.1" transform="rotate(-90 126.4 129.1)">100k</text>
<text x="127.2" y="127.7">R3</text>
<text x="152.2" y="130.9">LMC7211</text>
<text x="188.6" y="128.1" transform="rotate(-90 188.6 128.1)">1k</text>
<text x="190.1" y="127.7">R8</text>
<text x="201.3" y="129.8" transform="rotate(-90 201.3 129.8)">100k</text>
<text x="202.8" y="128.4">R10</text>
<text x="307" y="129.6">R21</text>
<text x="311.5" y="126.5">33nF</text>
<text x="45.3" y="132.7">C10</text>
<text x="86.5" y="132.7">C7</text>
<text x="169.7" y="133.4">R7</text>
<text x="291.1" y="136.5">R16</text>
<text x="305.9" y="132.2">150k</text>
<text x="308.6" y="137.1">MC33172</text>
<text x="335" y="135.3">68k</text>
<text x="335.6" y="132.8">R27</text>
<text x="356" y="135.3">100k</text>
<text x="357.1" y="132.8">R29</text>
<text x="45.9" y="140.3">100nF</text>
<text x="85.9" y="140.3">100nF</text>
<text x="123.9" y="139.7">GND</text>
<text x="148" y="140.4">GND</text>
<text x="186.1" y="138.5">GND</text>
<text x="198.8" y="139.1">GND</text>
<text x="282.8" y="141.6">R17</text>
<text x="291.4" y="139">10k</text>
<text x="329" y="141.6">GND</text>
<text x="349.3" y="138.6">+5V</text>
<text x="356.5" y="140.3">C30</text>
<text x="30.4" y="144.9">IC3C</text>
<text x="38.1" y="146.5" transform="rotate(-90 38.1 146.5)">V+</text>
<text x="54.1" y="144.2">GND</text>
<text x="70.4" y="144.9">IC2C</text>
<text x="78.1" y="146.5" transform="rotate(-90 78.1 146.5)">V+</text>
<text x="94.1" y="144.2">GND</text>
<text x="137.4" y="148">C3</text>
<text x="283.1" y="144.1">10k</text>
<text x="303.7" y="144.2">+</text>
<text x="308.5" y="146">IC2B</text>
<text x="323.8" y="148.9" transform="rotate(-90 323.8 148.9)">2.2K</text>
<text x="324.7" y="147.9">R23</text>
<text x="353.2" y="148.6">100nF</text>
<text x="27.3" y="153.8">MC33172</text>
<text x="45.3" y="155.5">C11</text>
<text x="67.3" y="153.8">MC33172</text>
<text x="86.5" y="155.5">C8</text>
<text x="137.5" y="153.1">10nF</text>
<text x="288.5" y="154.9">R18</text>
<text x="300" y="152.4">C13</text>
<text x="327.5" y="155">100k</text>
<text x="327.9" y="152.5">R24</text>
<text x="348.1" y="155">+</text>
<text x="351.2" y="155.4" transform="rotate(-90 351.2 155.4)">V+</text>
<text x="357.1" y="153.8">IC4</text>
<text x="359.5" y="150.5">GND</text>
<text x="134.1" y="160.7">GND</text>
<text x="294.6" y="156.1" transform="rotate(-90 294.6 156.1)">150k</text>
<text x="300.3" y="158.1">33nF</text>
<text x="325.4" y="160.2">D5</text>
<text x="357.8" y="160.1">LMV321</text>
<text x="35.2" y="166.9">-12V</text>
<text x="45.2" y="163.2">100nF</text>
<text x="53.4" y="166.4">GND</text>
<text x="75.2" y="166.9">-12V</text>
<text x="85.2" y="163.2">100nF</text>
<text x="93.4" y="166.4">GND</text>
<text x="325" y="163.9">BZX84C2V7</text>
<text x="297.3" y="168.9">GND</text>
<text x="321.4" y="171.5">GND</text>
<text x="348.7" y="172.1">GND</text>
<text x="328.6" y="175.3">R25</text>
<text x="329" y="177.9">NC</text>
<text x="342.5" y="175.3">R69</text>
<text x="338.5" y="185" transform="rotate(-90 338.5 185)">100k</text>
<text x="340" y="183.6">R59</text>
<text x="336" y="193.7">GND</text>
</g>
<g font-size="1.8" fill="#0000c2">
<text x="29.8" y="58.8">SUPPLY-BUZ-CPU</text>
<text x="29.8" y="56.3">INHIB-STOP-INV-CPU</text>
<text x="29.8" y="63.9">STOP-INV-CPU</text>
<text x="29.8" y="61.4">TEST-BUZZER-CPU</text>
<text x="29.8" y="66.5">PWM-BUZZER-CPU</text>
<text x="29.8" y="69">+5V_CPU</text>
<text x="29.8" y="71.5">GND</text>
</g>
<g font-size="1.8" fill="#848400">
<text x="111.4" y="59.1">SUPPLY-BUZ</text>
<text x="111.4" y="62.9">INHIB-STOP-INV</text>
<text x="111.4" y="66.7">TESTBUZ</text>
<text x="111.4" y="70.5">STOP-INV</text>
<text x="106.6" y="108.6">SUPPLY-BUZ</text>
<text x="310.7" y="155">BUZ-ACT</text>
<text x="370.5" y="157.5">TESTBUZ</text>
<text x="318.1" y="177.8">VBAT</text>
<text x="355.2" y="177.8">VCHARG</text>
<text x="49" y="202">BUZ-ACT</text>
<text x="63.8" y="202">BUZ-ACT</text>
<text x="79.9" y="202">SUPPLY-BUZ</text>
<text x="98.7" y="202">SUPPLY-BUZ</text>
<text x="43.1" y="207">INHIB-STOP-INV</text>
<text x="48.5" y="204.5">STOP-INV</text>
<text x="63.8" y="204.5">STOP-INV</text>
<text x="63.8" y="207">INHIB-STOP-INV</text>
<text x="83.5" y="207">VCHARG</text>
<text x="86.4" y="204.5">VBAT</text>
<text x="98.7" y="207">VCHARG</text>
<text x="98.7" y="204.5">VBAT</text>
</g>
<g font-size="1.8">
<text x="62.2" y="196.2">Sheet: GR106768_buzzer_charger</text>
<text x="62.2" y="220.5">File: GR106768_buzzer_charger.sch</text>
</g>
<text font-size="1.7" fill="#008484" x="342.3" y="177.9">200k</text>
<text font-size="1.6" fill="#008484" x="78.9" y="60.2">NC</text>
<g font-size="1.5" fill="#008484">
<text x="323.6" y="58.4">137k</text>
<text x="192.8" y="61">32.4k</text>
<text x="339.5" y="69.9">32.4k</text>
<text x="168.9" y="134.9" transform="rotate(-90 168.9 134.9)">51.1k</text>
</g>
<g font-size="1.4" fill="#840000">
<text x="94.9" y="62">1</text>
<text x="94.9" y="65.8">2</text>
<text x="105" y="62">5</text>
<text x="105" y="65.8">6</text>
<text x="94.9" y="69.6">3</text>
<text x="105" y="69.6">7</text>
<text x="94.9" y="73.4">4</text>
<text x="105" y="73.4">8</text>
</g>
</svg>
